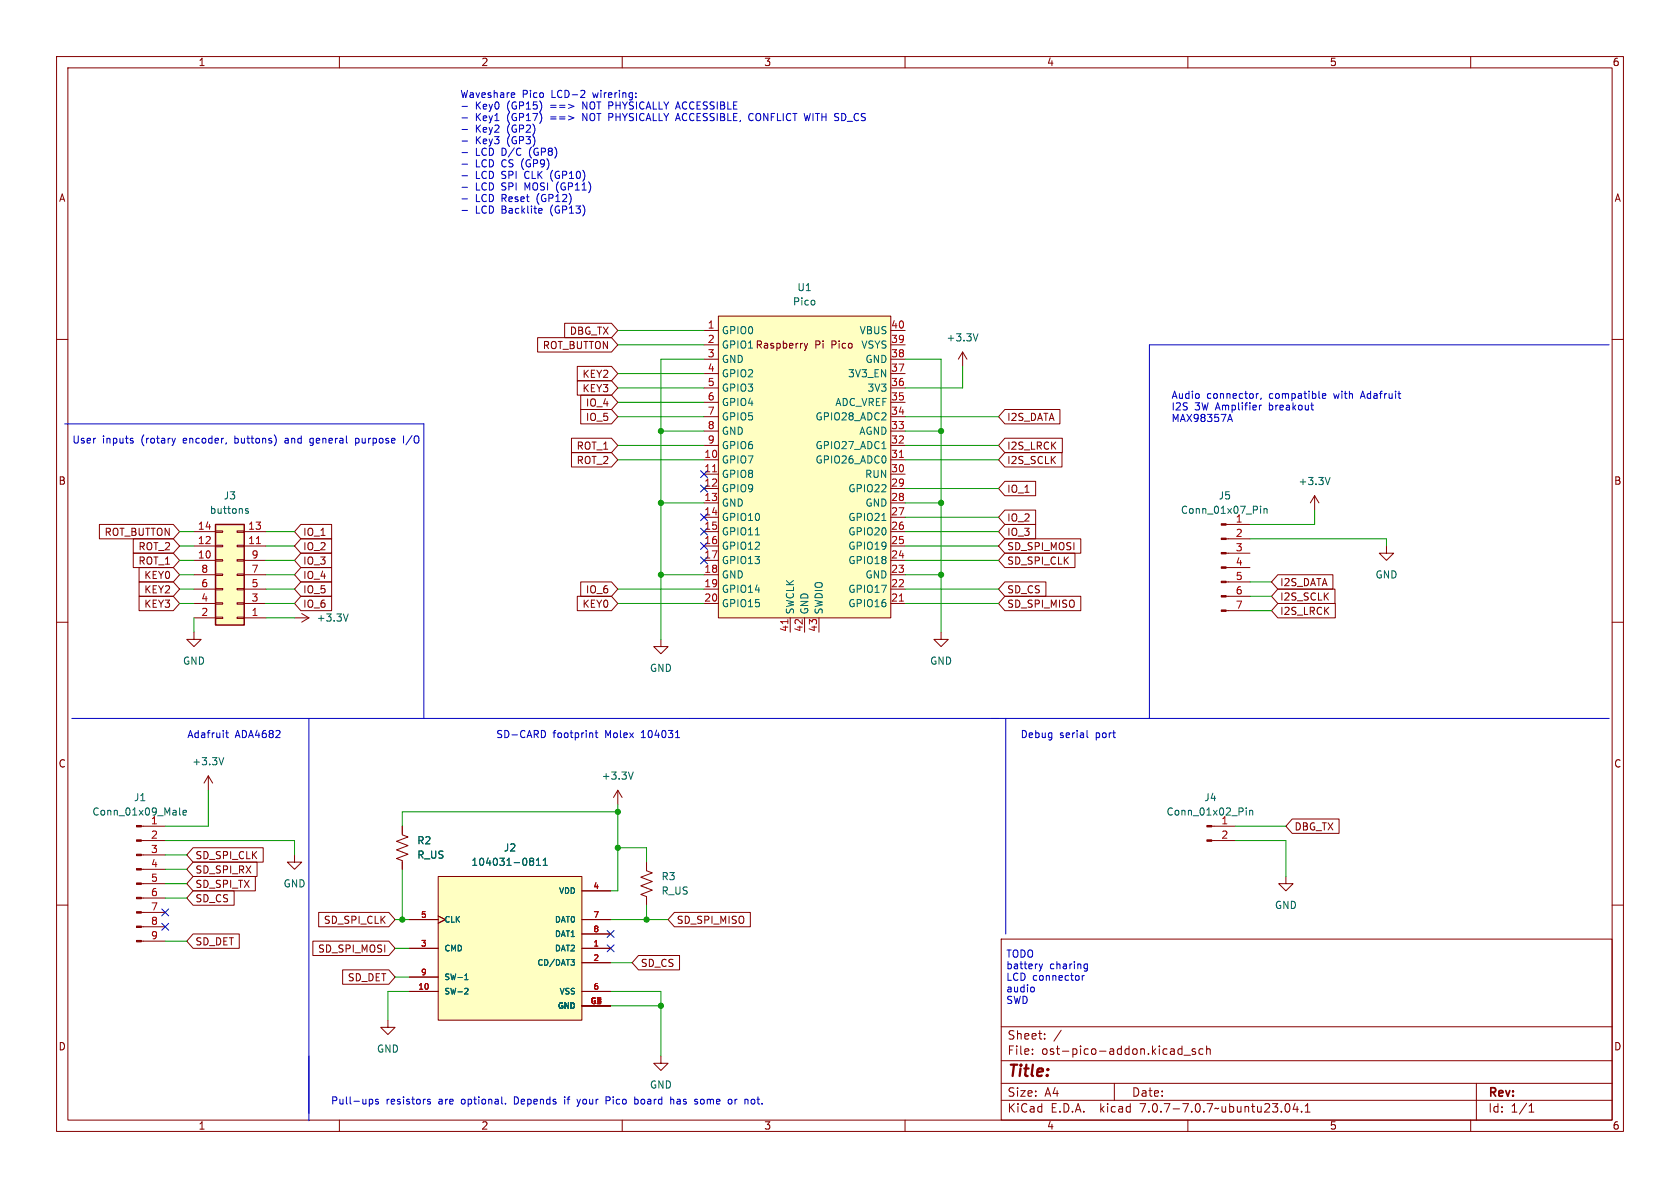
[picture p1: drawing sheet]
<svg xmlns="http://www.w3.org/2000/svg" width="297mm" height="210mm" viewBox="0 0 297 210" stroke-linecap="round" stroke-linejoin="round" font-family="sans-serif">
<g fill="none" stroke="#840000" stroke-width=".18">
<path d="M10 10h277v190h-277zM12 12h273v186h-273zM60 10v2M110 10v2M160 10v2M210 10v2M260 10v2M10 60h2M95 59.7h13.1l1.1 1.3-1.1 1.2h-13.1zM99.8 57.1h8.3l1.1 1.3-1.1 1.3h-8.3zM124.5 58.4h2.5M127 55.9h30.5v53.3h-30.5z"/>
<path d="M157.5 58.4h2.5M285 60h2M101 77.5h7.1l1.1 1.2-1.1 1.3h-7.1zM102.1 67.3h6l1.1 1.3-1.1 1.3h-6zM102.1 64.8h6l1.1 1.2-1.1 1.3h-6zM102.7 72.4h5.4l1.1 1.3-1.1 1.2h-5.4zM102.7 69.8h5.4l1.1 1.3-1.1 1.3h-5.4zM124.5 61h2.5M124.5 63.5h2.5M124.5 78.7h2.5M124.5 76.2h2.5M124.5 73.7h2.5"/>
<path d="M124.5 71.1h2.5M124.5 68.6h2.5M124.5 66h2.5M142.2 60.7l.3 .8M142.5 61.5l-.3 .5M142.8 60.7l-.3 .8M157.5 61h2.5M157.5 63.5h2.5M157.5 78.7h2.5M157.5 76.2h2.5M157.5 73.7h2.5M157.5 71.1h2.5"/>
<path d="M157.5 68.6h2.5M157.5 66h2.5M170.2 62.2l-.8 1.3M170.2 62.2v2.6M170.2 62.2l.7 1.3M177.6 77.5h10.2v2.5h-10.2l-1.1-1.3zM177.6 72.4h9.8v2.5h-9.8l-1.1-1.2zM17.6 92.7h13l1.1 1.3-1.1 1.3h-13zM23.6 97.8h7l1.1 1.3-1.1 1.2h-7zM23.6 95.2h7l1.1 1.3-1.1 1.3h-7zM34.3 99.1h3.8M34.3 96.5h3.8"/>
<path d="M34.3 94h3.8M38.1 93.9h1.3v.2h-1.3zM38.1 96.4h1.3v.2h-1.3zM38.1 98.9h1.3v.3h-1.3zM41.9 93.9h1.3v.2h-1.3zM41.9 96.4h1.3v.2h-1.3zM41.9 98.9h1.3v.3h-1.3zM43.2 99.1h3.8M43.2 96.5h3.8M43.2 94h3.8M53.2 97.8h5.4v2.5h-5.4l-1.1-1.2zM53.2 92.7h5.4v2.6h-5.4l-1.1-1.3z"/>
<path d="M53.2 95.2h5.4v2.6h-5.4l-1.1-1.3zM101 80h7.1l1.1 1.3-1.1 1.3h-7.1zM124.5 99.1h2.5M124.5 96.5h2.5M124.5 94h2.5M124.5 81.3h2.5M124.5 83.8h2.5M124.5 86.4h2.5M124.5 88.9h2.5M124.5 91.4h2.5M157.5 99.1h2.5M157.5 96.5h2.5"/>
<path d="M157.5 94h2.5M157.5 81.3h2.5M157.5 83.8h2.5M157.5 86.4h2.5M157.5 88.9h2.5M157.5 91.4h2.5M177.6 85.1h5.5v2.5h-5.5l-1.1-1.2zM177.6 95.2h13.5v2.6h-13.5l-1.1-1.3zM177.6 97.8h12.4v2.5h-12.4l-1.1-1.2zM177.6 92.7h5.5v2.6h-5.5l-1.1-1.3zM177.6 90.2h5.5v2.5h-5.5l-1.1-1.3zM177.6 80h10.1v2.6h-10.1l-1.1-1.3z"/>
<path d="M216.8 97.8h4.2M216.8 95.3h4.2M216.8 92.7h4.2M232.4 87.6l-.8 1.3M232.4 87.6v2.6M232.4 87.6l.8 1.3M245.1 96.5v1.3h1.3l-1.3 1.3-1.3-1.3h1.3M10 110h2M24.6 102.9h6l1.1 1.2-1.1 1.3h-6zM24.6 105.4h6l1.1 1.3-1.1 1.3h-6zM24.6 100.3h6l1.1 1.3-1.1 1.3h-6zM34.3 111.8v1.2h1.3l-1.3 1.3-1.3-1.3h1.3"/>
<path d="M34.3 109.2h3.8M34.3 106.7h3.8M34.3 104.1h3.8M34.3 101.6h3.8M38.1 101.5h1.3v.2h-1.3zM38.1 104h1.3v.3h-1.3zM38.1 106.6h1.3v.2h-1.3zM38.1 109.1h1.3v.2h-1.3zM41.9 101.5h1.3v.2h-1.3zM41.9 104h1.3v.3h-1.3zM41.9 106.6h1.3v.2h-1.3zM41.9 109.1h1.3v.2h-1.3z"/>
<path d="M43.2 109.2h3.8M43.2 106.7h3.8M43.2 104.1h3.8M43.2 101.6h3.8M52.1 109.2h2.5M53.2 100.3h5.4v2.6h-5.4l-1.1-1.3zM53.2 105.4h5.4v2.6h-5.4l-1.1-1.3zM53.2 102.9h5.4v2.5h-5.4l-1.1-1.3zM53.3 108.5l1.3 .7M54.6 109.2l-1.3 .8M102.1 105.4h6l1.1 1.3-1.1 1.3h-6zM102.7 102.9h5.4l1.1 1.2-1.1 1.3h-5.4z"/>
<path d="M116.8 113v1.3h1.3l-1.3 1.3-1.2-1.3h1.2M124.5 106.7h2.5M124.5 104.1h2.5M124.5 101.6h2.5M139.7 109.2v2.6M142.2 109.2v2.6M144.8 109.2v2.6M157.5 106.7h2.5M157.5 104.1h2.5M157.5 101.6h2.5M166.4 111.8v1.2h1.2l-1.2 1.3-1.3-1.3h1.3M177.6 105.4h13.5v2.6h-13.5l-1.1-1.3z"/>
<path d="M177.6 102.9h7.3v2.5h-7.3l-1.1-1.3zM216.8 108h4.2M216.8 105.4h4.2M216.8 102.9h4.2M216.8 100.3h4.2M225.9 104.1h10.1v2.6h-10.1l-1.1-1.3zM225.9 101.6h9.7v2.5h-9.7l-1.1-1.2zM225.9 106.7h10.2v2.5h-10.2l-1.1-1.2zM285 110h2M36.8 137.2l-.7 1.2M36.8 137.2v2.5M36.8 137.2l.8 1.2"/>
<path d="M109.2 139.7l-.7 1.3M109.2 139.7v2.5M109.2 139.7l.8 1.3M10 160h2M25 148.6h4.2M25 146.1h4.2M25 158.8h4.2M25 156.2h4.2M25 153.7h4.2M25 151.1h4.2M34.1 149.9h12.4v2.5h-12.4l-1.1-1.3zM34.1 152.4h11.3v2.5h-11.3l-1.1-1.2z"/>
<path d="M34.1 154.9h11v2.6h-11l-1.1-1.3zM34.1 157.5h7.3v2.5h-7.3l-1.1-1.2zM52.1 151.1v1.3h1.2l-1.2 1.3-1.3-1.3h1.3M71.1 146.1v1.5l1 .4-2 .7 2 .8-2 .7 2 .8-2 .8 1 .3v1.6M77.5 154.9h25.4v25.4h-25.4zM102.9 157.5h5M114.3 152.4v1.5l1 .4-2 .8 2 .7-2 .8 2 .8-2 .7 1 .4v1.5M214.2 148.6h4.2M214.2 146.1h4.2M227.3 154.9v1.3h1.3l-1.3 1.3-1.2-1.3h1.2M228.4 144.8h8.3v2.5h-8.3l-1.1-1.2zM285 160h2"/>
<path d="M25 166.4h4.2M25 163.8h4.2M25 161.3h4.2M34.1 165.1h8.2v2.5h-8.2l-1.1-1.2zM55.3 166.4h13.4l1.1 1.2-1.1 1.3h-13.4zM56.3 161.3h12.4l1.1 1.3-1.1 1.2h-12.4zM60.6 171.4h8.1l1.1 1.3-1.1 1.3h-8.1zM72.4 167.6h5.1M72.4 175.3h5.1M72.4 162.6h5.1M72.4 172.7h5.1M77.5 161.9l1.2 .7-1.2 .6"/>
<path d="M102.9 167.6h5M102.9 175.3h5M102.9 170.2h5M102.9 162.6h5M102.9 165.1h5M102.9 177.8h5M112.9 168.9h7.2v2.6h-7.2l-1.1-1.3zM119.2 161.3h13.5v2.5h-13.5l-1.1-1.2zM177 166h108v32h-108zM60 198v2M68.6 180.3v1.3h1.2l-1.2 1.3-1.3-1.3h1.3M110 198v2"/>
<path d="M116.8 186.7v1.3h1.3l-1.3 1.2-1.2-1.2h1.2M160 198v2M177 194.5h108M177 191.5h108M177 187.5h108M177 181.5h108M182.5 186.3v.1M182.5 185.5v.1M184.7 183.6v.1M184.7 182.8v.1M187.6 182.1l-1.3 2M197 191.5v3"/>
<path d="M208.3 186.3l.2 .1 .5-.1M209 184.9v1.5M209 185.5l-.5-.1-.2 .1M209.3 186.5h1.2M210 198v2M211.3 185.5l-.3-.1-.3 .2 .1 .2 .5 .2v.3h-.6M212.7 185.5l-.5-.1-.2 .3v.4l.1 .2h.6M213.3 185.5l.2-.1 .4 .1 .1 .9M213.3 184.9v1.5M227.3 195.2l.2-.1a.81 .81 0 0 1 .6 .6 .81 .81 0 0 1-.3 .8l-.1 .1a.81 .81 0 0 1-.4-1.4zM229 195l-.4 1.1h.9M229.3 195.6v1"/>
<path d="M230.1 196.5v.1M230.7 196.6h.9M230.7 195.5l.5-.4v1.5M260 198v2M261 191.5v6.5M270.3 196.6h.9M270.3 195.5l.4-.4v1.5"/>
</g>
<g fill="#ffffc2" stroke="#ffffc2" stroke-width=".18">
<path d="M77.5 154.9h25.4v25.4h-25.4z"/>
<path d="M38.1 92.7h5.1v17.8h-5.1z"/>
<path d="M127 55.9h30.5v53.3h-30.5z"/>
</g>
<g fill="none" stroke="#006464" stroke-width=".18">
<path d="M172.9 59l-.4 1.3M155.9 79.3h.7M43.9 90l-.3-.1-.2 .2 .1 .2 .4 .1v.3h-.5M133.5 94.6h.8M155.9 92h.7M222.9 89.5v.1M222.9 89.9v.8M223.5 90l.1-.1 .3 .1 .1 .7M223.5 89.9v.8M235.1 84.4l-.4 1.3M61.6 108.5l-.5 1.3M39.6 133.9l-.5 1.3"/>
<path d="M111.9 136.5l-.4 1.2M31.7 142.8v1.1l.2 .2M32.4 143.7l.6-.2-.1-.2-.4-.1-.1 .2v.6h.5M93.9 151.7h.2l.2 .3-.2 .3M93.9 152.3h.2M94.1 152.3l.2 .2v.2l-.1 .2-.3 .1M94.8 153h.8M94.8 152.1l.4-.4v1.3M96 153h.8M96 152.1l.4-.4v1.3M220.3 142.8v.1M220.3 143.2v.9"/>
<path d="M220.9 143.2v.9M220.9 143.4l.2-.2 .3 .1 .1 .8M82.2 173.2h.5M82.2 172.5l.3-.3v1M82.3 174.7l.4 .1v.2l-.6 .7h.6M100.9 169.6h.7l-.4 .4M101.4 170l.2 .2v.2l-.2 .2"/>
</g>
<g fill="#840000" stroke="#840000" stroke-width=".18">
<path d="M213.4 148.5h.8v.2h-.8z"/>
<path d="M213.4 145.9h.8v.3h-.8z"/>
<path d="M24.1 166.2h.9v.3h-.9z"/>
<path d="M24.1 163.7h.9v.3h-.9z"/>
<path d="M24.1 161.2h.9v.2h-.9z"/>
<path d="M24.1 158.6h.9v.3h-.9z"/>
<path d="M24.1 156.1h.9v.2h-.9z"/>
<path d="M24.1 153.5h.9v.3h-.9z"/>
<path d="M24.1 151h.9v.3h-.9z"/>
<path d="M24.1 148.5h.9v.2h-.9z"/>
<path d="M24.1 145.9h.9v.3h-.9z"/>
<path d="M215.9 107.8h.9v.3h-.9z"/>
<path d="M215.9 105.3h.9v.2h-.9z"/>
<path d="M215.9 102.7h.9v.3h-.9z"/>
<path d="M215.9 100.2h.9v.3h-.9z"/>
<path d="M215.9 97.7h.9v.2h-.9z"/>
<path d="M215.9 95.1h.9v.3h-.9z"/>
<path d="M215.9 92.6h.9v.2h-.9z"/>
</g>
<path d="M38.1 92.7h5.1v17.8h-5.1z" fill="none" stroke="#840000" stroke-width=".25"/>
<path d="M45.3 96.1h.8M126 83.4h.7M159 80.9h.7M139.3 109.5v.7M159 106.3h.7" fill="none" stroke="#a90000" stroke-width=".18"/>
<g fill="none" stroke="#0000c2" stroke-width=".18">
<path d="M81.7 18.8h1M90.6 16.4l.3 .1 .1 .2-.6 .1M90.9 17.2h-.3M100.5 18.4l1 .4-1 .4M103.2 16l.2 .2-.1 .3-.7 .7h.8M112.4 17.1v.1M112.4 16.5v.1M119.5 18.9h.6M119.8 18l-.4 1.3M81.7 20.8h1M81.7 22.9h1M81.7 24.9h1"/>
<path d="M81.7 27h1M81.7 29h1M81.7 31.1h1M81.7 33.1h1M81.7 35.2h1M81.7 37.2h1M95.4 36.8l.4 .1v.2l-.6 .2M95.8 37.6l-.4 .1M100.5 20.5l1 .3-1 .4M119.5 21h.6M119.8 20.1l-.4 1.2M132.4 21l.2 .3h.3"/>
<path d="M132.9 20.1h-.3l-.2 .3M11.4 74.9h63.5v52.1M23.2 77.9l.3 .1 .1 .1-.2 .2h-.3M23.2 77.5h.3M31 77.5l-.3 .8M40 78.3v.1M48.8 77.4v.9M50.5 77.5h-.1M50.5 77.8l-.1 .2 .1 .3M54.8 78.7h.3M55.3 77.5h-.4l-.1 .2v.5l.5 .1M62.9 77.5h.3l.2 .1"/>
<path d="M62.9 77.5v1.2M63.4 78.2l-.2 .1h-.3M71.3 77.1v1.2M72.9 77l-1.1 1.6M217.1 74.2h.7M217.5 73.2l.4 1.3M222.1 69.6v.8M222.5 69.6l-.4 .2M222.7 71.6v.9M223 70.4l-.2 .2M223 71.6l-.3 .3M231.7 71.6h.5"/>
<path d="M232 72.4l.2 .1M233.8 70l.6-.1-.1-.3h-.3l-.2 .2v.6h.5M284.5 61h-81.3v66M12.7 127h271.8M39.9 129.5h.5M40.1 129.1v1.1l.3 .2M54.6 127v71.1M96.2 129.2l.2 .5-.2 .6M104.7 129.6l.1 .8M105.2 129.5h.5M105.4 129.1v1.1l.3 .2M119.4 130.4h.7"/>
<path d="M177.8 127v38.1M192.2 129.1v1.1l.2 .2M182.6 174.5l.3 .2v.4l-.3 .2M183.7 170.4l.3 .9M184 171.3l-.1 .3M184.3 170.4l-.3 .9M191.3 172.5v.8M191.7 172.5l-.4 .2M191.9 170.4l.3 .1M192.2 170.4v1l-.1 .2-.3 .1M192.2 171.2l-.3 .1M65.3 194.4l.4-.1 .2 .3-.1 .5h-.5"/>
<path d="M66.9 194.4l-.3-.1-.2 .2v.2l.5 .1v.3h-.5M76.1 194.4l-.3-.1-.2 .2v.2l.5 .1v.3h-.5M89.4 195v.2M99.8 193.9v.1M99.8 194.3v.9M102 194.3l.3 .9M102.3 195.2l-.3 .4M102.6 194.3l-.3 .9M107.7 194l-.6-.1v1.3M107.7 194.5l-.6 .1M112.2 194.4l.4-.1 .2 .3-.1 .5h-.5M112.2 193.9v1.3"/>
<path d="M118.6 194.4l.2-.1 .3 .1v.8M118.6 193.9v1.3M124 194.4l-.2 .2 .2 .5M129.3 194.4v.6M129.9 194.3v.9M130.2 194.3l-.3 .3M132.8 194.9l.2 .3 .3-.1M133.3 194.4l-.3-.1-.2 .3"/>
</g>
<g fill="none" stroke="#009600" stroke-width=".18">
<path d="M109.2 58.4h15.3M109.2 73.7h15.3M109.2 71.1h15.3M109.2 78.7h15.3M109.2 68.6h15.3M109.2 66h15.3M109.2 61h15.3M116.8 76.2h7.7M124.5 63.5h-7.7v49.5M160 76.2h6.4M160 73.7h16.5M160 78.7h16.5"/>
<path d="M160 63.5h6.4v48.3M170.2 64.8v3.8h-10.2M31.7 94h2.6M31.7 96.5h2.6M31.7 99.1h2.6M47 94h5.1M47 96.5h5.1M47 99.1h5.1M109.2 81.3h15.3M116.8 88.9h7.7M160 81.3h16.5M160 86.4h16.5"/>
<path d="M160 94h16.5M160 96.5h16.5M160 88.9h6.4M160 99.1h16.5M160 91.4h16.5M221 95.3h24.1v1.2M232.4 90.2v2.5h-11.4M31.7 104.1h2.6M31.7 106.7h2.6M31.7 101.6h2.6M34.3 109.2v2.6M47 104.1h5.1"/>
<path d="M47 106.7h5.1M47 101.6h5.1M47 109.2h5.1M109.2 104.1h15.3M109.2 106.7h15.3M116.8 101.6h7.7M160 104.1h16.5M160 106.7h16.5M160 101.6h6.4M221 105.4h3.8M221 108h3.8M221 102.9h3.8"/>
<path d="M36.8 139.7v6.4h-7.6M29.2 148.6h22.9v2.5M29.2 158.8h3.8M29.2 156.2h3.8M29.2 151.1h3.8M29.2 153.7h3.8M71.1 153.7v8.9M109.2 149.9h5.1v2.5M109.2 143.5h-38.1v2.6M109.2 142.2v15.3h-1.3M218.4 148.6h8.9v6.3M218.4 146.1h8.9"/>
<path d="M29.2 166.4h3.8M69.8 162.6h2.6M69.8 172.7h2.6M69.8 167.6h2.6M72.4 175.3h-3.8v5M107.9 175.3h8.9v11.4M107.9 177.8h8.9M107.9 162.6h10.2M107.9 170.2h3.9M114.3 160v2.6"/>
</g>
<g fill="none" stroke="#000084" stroke-width=".18">
<path d="M123.9 83.2l1.2 1.2M123.9 85.8l1.2 1.2M123.9 95.9l1.2 1.2M123.9 98.5l1.2 1.2M123.9 90.8l1.2 1.2M123.9 93.4l1.2 1.2M125.1 83.2l-1.2 1.2M125.1 85.8l-1.2 1.2M125.1 95.9l-1.2 1.2M125.1 98.5l-1.2 1.2M125.1 90.8l-1.2 1.2M125.1 93.4l-1.2 1.2"/>
<path d="M28.6 160.7l1.2 1.2M28.6 163.2l1.2 1.2M29.8 160.7l-1.2 1.2M29.8 163.2l-1.2 1.2M107.3 167l1.3 1.2M107.3 164.5l1.3 1.2M108.6 167l-1.3 1.2M108.6 164.5l-1.3 1.2"/>
</g>
<g fill="#009600" stroke="#009600" stroke-width=".18">
<circle cx="166.4" cy="101.6" r=".46"/>
<circle cx="166.4" cy="88.9" r=".46"/>
<circle cx="116.8" cy="76.2" r=".46"/>
<circle cx="116.8" cy="88.9" r=".46"/>
<circle cx="116.8" cy="101.6" r=".46"/>
<circle cx="166.4" cy="76.2" r=".46"/>
<circle cx="109.2" cy="143.5" r=".46"/>
<circle cx="114.3" cy="162.6" r=".46"/>
<circle cx="109.2" cy="149.9" r=".46"/>
<circle cx="71.1" cy="162.6" r=".46"/>
<circle cx="116.8" cy="177.8" r=".46"/>
</g>
<text font-size="2.8" fill="#840000" x="178" y="190.9">Title:</text>
<g font-size="2.1" fill="#840000">
<text x="178" y="184">Sheet:</text>
<text x="178" y="186.7">File:</text>
<text x="184.1" y="186.7">ost-pico-addon.kicad_sch</text>
<text x="178" y="196.9">KiCad</text>
<text x="178" y="194.1">Size:</text>
<text x="184.7" y="194.1">A4</text>
<text x="185.7" y="196.9">E.D.A.</text>
<text x="194.6" y="196.9">kicad</text>
<text x="200" y="194.1">Date:</text>
<text x="201.8" y="196.9">7.0.7-7.0.7~ubuntu23.04.1</text>
<text x="263" y="194.3">Rev:</text>
<text x="263" y="196.9">Id:</text>
<text x="267.1" y="196.9">1/1</text>
</g>
<g font-size="1.8" fill="#840000">
<text x="35" y="11.9">1</text>
<text x="85" y="11.9">2</text>
<text x="135" y="11.9">3</text>
<text x="185" y="11.9">4</text>
<text x="235" y="11.9">5</text>
<text x="285" y="11.9">6</text>
<text x="10.3" y="35.9">A</text>
<text x="285.3" y="35.9">A</text>
<text x="100.6" y="59.4">DBG_TX</text>
<text x="95.9" y="61.9">ROT_BUTTON</text>
<text x="144" y="61.8">Pi</text>
<text x="147.1" y="61.8">Pico</text>
<text x="102.9" y="69.5">KEY3</text>
<text x="102.9" y="67">KEY2</text>
<text x="103.5" y="74.6">IO_5</text>
<text x="103.5" y="72.1">IO_4</text>
<text x="178" y="74.6">I2S_DATA</text>
<text x="101.8" y="82.2">ROT_2</text>
<text x="101.8" y="79.7">ROT_1</text>
<text x="178" y="79.7">I2S_LRCK</text>
<text x="178" y="82.2">I2S_SCLK</text>
<text x="10.3" y="85.9">B</text>
<text x="178" y="87.3">IO_1</text>
<text x="285.3" y="85.9">B</text>
<text x="18.4" y="94.9">ROT_BUTTON</text>
<text x="53.5" y="94.9">IO_1</text>
<text x="178" y="94.9">IO_3</text>
<text x="178" y="92.4">IO_2</text>
<text x="24.4" y="100">ROT_1</text>
<text x="24.4" y="97.5">ROT_2</text>
<text x="53.5" y="100">IO_3</text>
<text x="53.5" y="97.5">IO_2</text>
<text x="178" y="97.5">SD_SPI_MOSI</text>
<text x="178" y="100">SD_SPI_CLK</text>
<text x="25.4" y="105.1">KEY2</text>
<text x="25.4" y="107.6">KEY3</text>
<text x="25.4" y="102.6">KEY0</text>
<text x="53.5" y="102.6">IO_4</text>
<text x="53.5" y="107.6">IO_6</text>
<text x="53.5" y="105.1">IO_5</text>
<text x="102.9" y="107.6">KEY0</text>
<text x="103.5" y="105.1">IO_6</text>
<text x="178" y="107.6">SD_SPI_MISO</text>
<text x="178" y="105.1">SD_CS</text>
<text x="226.2" y="106.4">I2S_SCLK</text>
<text x="226.2" y="103.8">I2S_DATA</text>
<text x="226.2" y="108.9">I2S_LRCK</text>
<text x="10.3" y="135.9">C</text>
<text x="285.3" y="135.9">C</text>
<text x="228.8" y="147">DBG_TX</text>
<text x="34.4" y="152.1">SD_SPI_CLK</text>
<text x="34.4" y="154.6">SD_SPI_RX</text>
<text x="34.4" y="157.2">SD_SPI_TX</text>
<text x="34.4" y="159.7">SD_CS</text>
<text x="34.4" y="167.3">SD_DET</text>
<text x="57.2" y="163.5">SD_SPI_CLK</text>
<text x="119.5" y="163.5">SD_SPI_MISO</text>
<text x="56.1" y="168.6">SD_SPI_MOSI</text>
<text x="61.4" y="173.7">SD_DET</text>
<text x="113.2" y="171.1">SD_CS</text>
<text x="10.3" y="185.9">D</text>
<text x="285.3" y="185.9">D</text>
<text x="35" y="199.9">1</text>
<text x="85" y="199.9">2</text>
<text x="135" y="199.9">3</text>
<text x="185" y="199.9">4</text>
<text x="235" y="199.9">5</text>
<text x="285" y="199.9">6</text>
</g>
<g font-size="1.8" fill="#0000c2">
<text x="81.3" y="17.4">Waveshare</text>
<text x="92.3" y="17.4">Pico</text>
<text x="97.6" y="17.4">LCD-2</text>
<text x="105.1" y="17.4">wirering:</text>
<text x="84" y="19.4">Key0</text>
<text x="84" y="21.5">Key1</text>
<text x="84" y="23.5">Key2</text>
<text x="89.7" y="19.4">(GP15)</text>
<text x="89.7" y="21.5">(GP17)</text>
<text x="89.7" y="23.5">(GP2)</text>
<text x="97.6" y="19.4">==&gt;</text>
<text x="97.6" y="21.5">==&gt;</text>
<text x="103.4" y="19.4">NOT PHYSICALLY</text>
<text x="103.4" y="21.5">NOT PHYSICALLY</text>
<text x="120.4" y="19.4">ACCESSIBLE</text>
<text x="120.4" y="21.5">ACCESSIBLE,</text>
<text x="133.4" y="21.5">CONFLICT WITH SD_CS</text>
<text x="84" y="25.6">Key3</text>
<text x="84" y="27.6">LCD D/C</text>
<text x="84" y="29.7">LCD CS (GP9)</text>
<text x="89.7" y="25.6">(GP3)</text>
<text x="93.8" y="27.6">(GP8)</text>
<text x="84" y="31.7">LCD SPI</text>
<text x="84" y="33.8">LCD SPI</text>
<text x="84" y="35.8">LCD Reset</text>
<text x="93" y="31.7">CLK</text>
<text x="93" y="33.8">MOSI</text>
<text x="95.1" y="35.8">(GP12)</text>
<text x="97.8" y="31.7">(GP10)</text>
<text x="98.8" y="33.8">(GP11)</text>
<text x="84" y="37.9">LCD Backlite</text>
<text x="97.6" y="37.9">(GP13)</text>
<text x="207" y="70.6">Audio</text>
<text x="213.3" y="70.6">connector,</text>
<text x="224.5" y="70.6">compatible</text>
<text x="236.1" y="70.6">with</text>
<text x="241.1" y="70.6">Adafruit</text>
<text x="207" y="72.6">I2S</text>
<text x="207" y="74.7">MAX98357A</text>
<text x="211.2" y="72.6">3W Amplifier</text>
<text x="224.6" y="72.6">breakout</text>
<text x="12.7" y="78.5">User</text>
<text x="18.1" y="78.5">inputs</text>
<text x="25.1" y="78.5">(rotary</text>
<text x="32.7" y="78.5">encoder,</text>
<text x="41.9" y="78.5">buttons)</text>
<text x="51" y="78.5">and</text>
<text x="55.6" y="78.5">general</text>
<text x="63.9" y="78.5">purpose</text>
<text x="72.6" y="78.5">I/O</text>
<text x="33" y="130.6">Adafruit</text>
<text x="41.6" y="130.6">ADA4682</text>
<text x="87.6" y="130.6">SD-CARD</text>
<text x="97.8" y="130.6">footprint</text>
<text x="107.1" y="130.6">Molex</text>
<text x="113.6" y="130.6">104031</text>
<text x="180.3" y="130.6">Debug</text>
<text x="187.3" y="130.6">serial</text>
<text x="193.8" y="130.6">port</text>
<text x="177.8" y="169.4">TODO</text>
<text x="177.8" y="171.4">battery</text>
<text x="177.8" y="173.5">LCD connector</text>
<text x="185.6" y="171.4">charing</text>
<text x="177.8" y="175.5">audio</text>
<text x="177.8" y="177.6">SWD</text>
<text x="58.4" y="195.3">Pull-ups</text>
<text x="68.2" y="195.3">resistors</text>
<text x="77.6" y="195.3">are</text>
<text x="81.8" y="195.3">optional.</text>
<text x="91.3" y="195.3">Depends</text>
<text x="100.4" y="195.3">if</text>
<text x="102.9" y="195.3">your</text>
<text x="108.2" y="195.3">Pico</text>
<text x="113.4" y="195.3">board</text>
<text x="120" y="195.3">has</text>
<text x="124.5" y="195.3">some</text>
<text x="130.6" y="195.3">or</text>
<text x="133.7" y="195.3">not.</text>
</g>
<g font-size="1.8" fill="#006464">
<text x="140.9" y="51.7">U1</text>
<text x="127.5" y="59.3">GPIO0</text>
<text x="140.1" y="54.2">Pico</text>
<text x="151.9" y="59.3">VBUS</text>
<text x="127.5" y="61.8">GPIO1 Raspberry</text>
<text x="127.5" y="64.4">GND</text>
<text x="152.2" y="61.8">VSYS</text>
<text x="152.9" y="64.4">GND</text>
<text x="167.2" y="60.6">+3.3V</text>
<text x="127.5" y="66.9">GPIO2</text>
<text x="127.5" y="69.4">GPIO3</text>
<text x="127.5" y="72">GPIO4</text>
<text x="147.6" y="72">ADC_VREF</text>
<text x="149.8" y="66.9">3V3_EN</text>
<text x="153.3" y="69.4">3V3</text>
<text x="127.5" y="74.5">GPIO5</text>
<text x="127.5" y="77.1">GND</text>
<text x="144.1" y="74.5">GPIO28_ADC2</text>
<text x="151.8" y="77.1">AGND</text>
<text x="127.5" y="82.1">GPIO7</text>
<text x="127.5" y="79.6">GPIO6</text>
<text x="144.1" y="82.1">GPIO26_ADC0</text>
<text x="144.1" y="79.6">GPIO27_ADC1</text>
<text x="39.4" y="88.5">J3</text>
<text x="127.5" y="84.7">GPIO8</text>
<text x="127.5" y="87.2">GPIO9</text>
<text x="127.5" y="89.8">GND</text>
<text x="149.9" y="87.2">GPIO22</text>
<text x="152.8" y="84.7">RUN</text>
<text x="152.9" y="89.8">GND</text>
<text x="215.3" y="88.5">J5</text>
<text x="229.5" y="86">+3.3V</text>
<text x="37" y="91">buttons</text>
<text x="127.5" y="92.3">GPIO10</text>
<text x="127.5" y="94.8">GPIO11</text>
<text x="149.9" y="94.8">GPIO20</text>
<text x="149.9" y="92.3">GPIO21</text>
<text x="208.7" y="91">Conn_01x07_Pin</text>
<text x="218.4" y="92.5">1</text>
<text x="127.5" y="97.4">GPIO12</text>
<text x="127.5" y="99.9">GPIO13</text>
<text x="149.9" y="99.9">GPIO18</text>
<text x="149.9" y="97.4">GPIO19</text>
<text x="127.5" y="102.5">GND</text>
<text x="127.5" y="105">GPIO14</text>
<text x="127.5" y="107.5">GPIO15</text>
<text x="149.9" y="107.5">GPIO16</text>
<text x="149.9" y="105">GPIO17</text>
<text x="152.9" y="102.5">GND</text>
<text x="243.1" y="102.5">GND</text>
<text x="55.9" y="110.1">+3.3V</text>
<text x="140.6" y="108.7" transform="rotate(-90 140.6 108.7)">SWCLK</text>
<text x="143.1" y="108.7" transform="rotate(-90 143.1 108.7)">GND</text>
<text x="145.6" y="108.7" transform="rotate(-90 145.6 108.7)">SWDIO</text>
<text x="32.3" y="117.7">GND</text>
<text x="114.8" y="119">GND</text>
<text x="164.3" y="117.7">GND</text>
<text x="33.9" y="135.5">+3.3V</text>
<text x="23.6" y="141.8">J1</text>
<text x="106.3" y="138">+3.3V</text>
<text x="212.8" y="141.8">J4</text>
<text x="16.2" y="144.4">Conn_01x09_Male</text>
<text x="26.6" y="145.8">1</text>
<text x="73.7" y="149.5">R2</text>
<text x="206.1" y="144.4">Conn_01x02_Pin</text>
<text x="215.8" y="145.8">1</text>
<text x="73.7" y="152">R_US</text>
<text x="83.2" y="153.3">104031-0811</text>
<text x="89" y="150.7">J2</text>
<text x="116.8" y="155.8">R3</text>
<text x="50" y="157.1">GND</text>
<text x="116.8" y="158.3">R_US</text>
<text x="225.3" y="160.9">GND</text>
<text x="66.5" y="186.3">GND</text>
<text x="114.8" y="192.6">GND</text>
</g>
<g font-size="1.8" fill="#a90000">
<text x="125" y="58.2">1</text>
<text x="157.4" y="58.2">40</text>
<text x="125" y="60.7">2</text>
<text x="125" y="63.2">3</text>
<text x="125" y="65.8">4</text>
<text x="157.4" y="65.8">37</text>
<text x="157.4" y="63.2">38</text>
<text x="157.4" y="60.7">39</text>
<text x="125" y="68.3">5</text>
<text x="125" y="70.9">6</text>
<text x="157.4" y="70.9">35</text>
<text x="157.4" y="68.3">36</text>
<text x="125" y="73.4">7</text>
<text x="125" y="75.9">8</text>
<text x="157.4" y="75.9">33</text>
<text x="157.4" y="73.4">34</text>
<text x="124.4" y="81">10</text>
<text x="124.4" y="83.6">11</text>
<text x="125" y="78.5">9</text>
<text x="157.4" y="83.6">30</text>
<text x="157.4" y="81">31</text>
<text x="157.4" y="78.5">32</text>
<text x="124.4" y="86.1">12</text>
<text x="124.4" y="88.6">13</text>
<text x="157.4" y="88.6">28</text>
<text x="157.4" y="86.1">29</text>
<text x="34.9" y="93.7">14</text>
<text x="43.8" y="93.7">13</text>
<text x="124.4" y="91.2">14</text>
<text x="124.4" y="93.7">15</text>
<text x="157.4" y="93.7">26</text>
<text x="157.4" y="91.2">27</text>
<text x="218.4" y="95">2</text>
<text x="34.9" y="98.8">10</text>
<text x="34.9" y="96.3">12</text>
<text x="35.5" y="101.3">8</text>
<text x="43.8" y="96.3">11</text>
<text x="44.4" y="101.3">7</text>
<text x="44.4" y="98.8">9</text>
<text x="124.4" y="96.3">16</text>
<text x="124.4" y="98.8">17</text>
<text x="124.4" y="101.3">18</text>
<text x="157.4" y="101.3">23</text>
<text x="157.4" y="98.8">24</text>
<text x="157.4" y="96.3">25</text>
<text x="218.4" y="97.5">3</text>
<text x="218.4" y="100.1">4</text>
<text x="35.5" y="106.4">4</text>
<text x="35.5" y="103.9">6</text>
<text x="44.4" y="106.4">3</text>
<text x="44.4" y="103.9">5</text>
<text x="124.4" y="103.9">19</text>
<text x="124.4" y="106.4">20</text>
<text x="157.4" y="106.4">21</text>
<text x="157.4" y="103.9">22</text>
<text x="218.4" y="102.6">5</text>
<text x="218.4" y="105.2">6</text>
<text x="218.4" y="107.7">7</text>
<text x="35.5" y="109">2</text>
<text x="44.4" y="109">1</text>
<text x="139.4" y="111.8" transform="rotate(-90 139.4 111.8)">41</text>
<text x="142" y="111.8" transform="rotate(-90 142 111.8)">42</text>
<text x="144.5" y="111.8" transform="rotate(-90 144.5 111.8)">43</text>
<text x="26.6" y="148.3">2</text>
<text x="215.8" y="148.3">2</text>
<text x="26.6" y="150.9">3</text>
<text x="26.6" y="153.4">4</text>
<text x="26.6" y="156">5</text>
<text x="26.6" y="158.5">6</text>
<text x="26.6" y="161">7</text>
<text x="26.6" y="163.6">8</text>
<text x="26.6" y="166.1">9</text>
</g>
<g font-size="1.4" fill="#006464">
<text x="98.7" y="158.2">VDD</text>
<text x="78.5" y="163.3">CLK</text>
<text x="98" y="163.3">DAT0</text>
<text x="98" y="165.8">DAT1</text>
<text x="78.5" y="168.4">CMD</text>
<text x="78.5" y="173.5">SW-1</text>
<text x="94.9" y="170.9">CD/DAT3</text>
<text x="98" y="168.4">DAT2</text>
<text x="78.5" y="176">SW-2</text>
<text x="98.5" y="178.5">GND</text>
<text x="98.8" y="176">VSS</text>
</g>
<g font-size="1.4" fill="#a90000">
<text x="104.8" y="157.2">4</text>
<text x="74.3" y="167.4">3</text>
<text x="74.3" y="162.3">5</text>
<text x="104.8" y="167.4">1</text>
<text x="104.8" y="162.3">7</text>
<text x="104.8" y="164.8">8</text>
<text x="74.3" y="172.5">9</text>
<text x="104.8" y="169.9">2</text>
<text x="73.8" y="175">10</text>
<text x="104.3" y="177.5">G1</text>
<text x="104.8" y="175">6</text>
<text x="105.4" y="177.5">2</text>
</g>
</svg>
